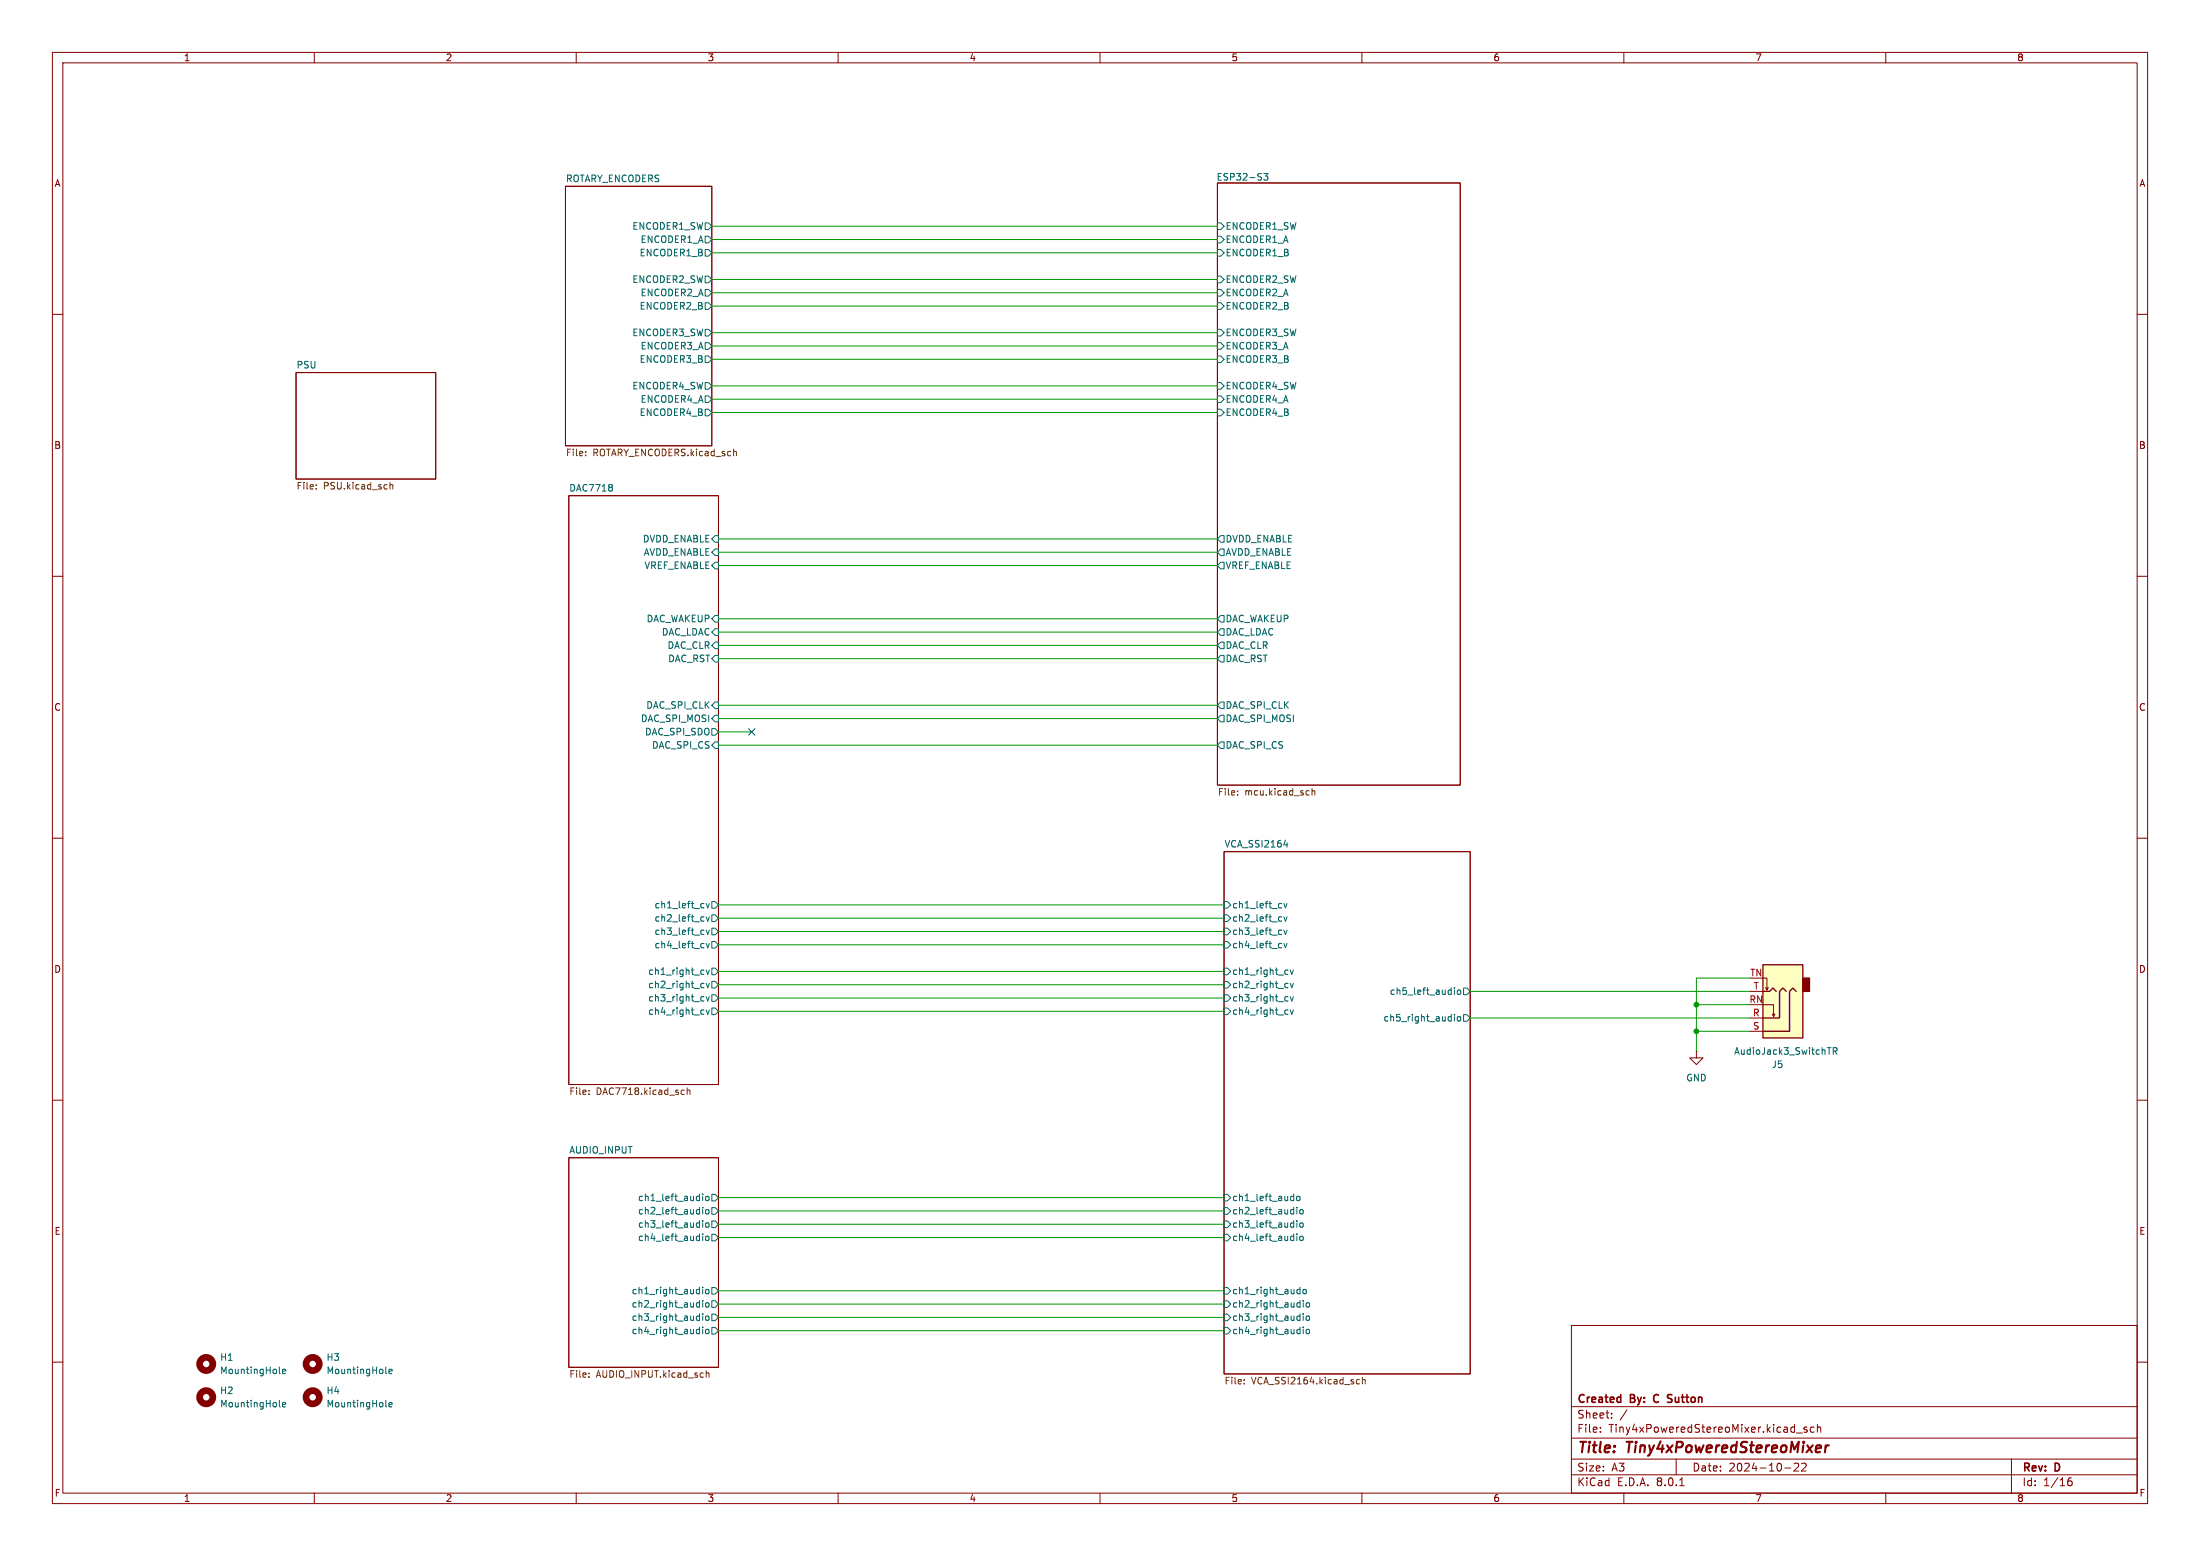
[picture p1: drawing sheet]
<svg xmlns="http://www.w3.org/2000/svg" width="420mm" height="297mm" viewBox="0 0 420 297" stroke-linecap="round" stroke-linejoin="round" font-family="sans-serif">
<g fill="none" stroke="#840000" stroke-width=".19">
<path d="M10 10h400v277h-400zM12 12h396v273h-396zM60 10v2M110 10v2M160 10v2M210 10v2M260 10v2M310 10v2M360 10v2M107.9 35.6h28v49.5h-28zM232.4 34.9h46.4v115h-46.4zM10 60h2"/>
<path d="M408 60h2M56.5 71.1h26.7v20.3h-26.7zM108.6 94.6h28.6v112.4h-28.6zM10 110h2M408 110h2M10 160h2M408 160h2M233.7 162.6h47v99.7h-47zM10 210h2M323.8 200.7v1.2h-1.2l1.2 1.3 1.3-1.3h-1.3M323.8 200.7h.1M408 210h2"/>
<path d="M108.6 221h28.6v40h-28.6zM10 260h2M300 253h108v32h-108zM408 260h2M300 278.5h108M300 274.5h108M300 268.5h108M305.5 273.2v.2M305.5 272.5v.1M307.7 270.5v.2M307.7 269.8v.1M310.6 269.1l-1.3 1.9"/>
<path d="M320 278.5v3M342.9 273.5h1.2M343.3 279.4v.5l-.9 .9h1M344.7 279.4v.5l-.8 .9h.9M344.9 272.5l-.3-.1-.2 .2v.2l.5 .2v.3h-.5M346.3 272.5l-.4-.1-.3 .3 .1 .6h.6M346.9 272.5l.3-.1 .3 .1 .1 .9M346.9 271.9v1.5M384 278.5v6.5M60 285v2M110 285v2M160 285v2"/>
<path d="M210 285v2M260 285v2M300 281.5h108M310 285v2M320.7 283.6h.8M340.7 280.2h1.2M360 285v2M394.7 282.9l.3-.2h.4l.2 .2v.4l-.3 .3h-.3l-.3-.3M395.4 282.1a.6 .6 0 0 0-.7 .6"/>
</g>
<path d="M348.5 275.9l-.1 1.3M349.1 275.9l-.4 .1-.2 .3" fill="none" stroke="#840000" stroke-width=".4"/>
<path d="M309.3 266.7l.1 .1M309.4 266.2v1.5M309.4 267.6l-.1 .1M315.8 266.4l-.1 .4 .1 .7M318.5 266.8l.5 .2M318.5 266.3h.7M319 267.6l-.5 .1" fill="none" stroke="#840000" stroke-width=".3"/>
<g fill="none" stroke="#006464" stroke-width=".19">
<path d="M241.3 33.1h.8l-.5 .5 .4 .1v.6l-.2 .1-.5-.1M134.6 47.6h.7l.6 .7-.6 .6h-.7zM134.6 42.5h.7l.6 .7-.6 .6h-.7zM134.6 45.1h.7l.6 .6-.6 .7h-.7zM134.6 52.7h.7l.6 .6-.6 .7h-.7zM134.6 57.8h.7l.6 .6-.6 .7h-.7zM134.6 55.2h.7l.6 .7-.6 .6h-.7zM232.4 42.5h.6l.7 .7-.7 .6h-.6zM232.4 55.2h.6l.7 .7-.7 .6h-.6zM232.4 45.1h.6l.7 .6-.7 .7h-.6zM232.4 57.8h.6l.7 .6-.7 .7h-.6zM232.4 52.7h.6l.7 .6-.7 .7h-.6z"/>
<path d="M232.4 47.6h.6l.7 .7-.7 .6h-.6zM134.6 67.9h.7l.6 .7-.6 .6h-.7zM134.6 73h.7l.6 .7-.6 .6h-.7zM134.6 78.1h.7l.6 .6-.6 .7h-.7zM134.6 65.4h.7l.6 .6-.6 .7h-.7zM134.6 75.6h.7l.6 .6-.6 .6h-.7zM134.6 62.9h.7l.6 .6-.6 .6h-.7zM232.4 75.6h.6l.7 .6-.7 .6h-.6zM232.4 62.9h.6l.7 .6-.7 .6h-.6zM232.4 65.4h.6l.7 .6-.7 .7h-.6zM232.4 73h.6l.7 .7-.7 .6h-.6zM232.4 67.9h.6l.7 .7-.7 .6h-.6z"/>
<path d="M232.4 78.1h.6l.7 .6-.7 .7h-.6zM116.8 92.5l.1 .2-.1 .3M116.8 93.1l.1 .2-.1 .4M136.5 117.5h.7v1.2h-.7l-.6-.6zM136.5 102.2h.7v1.3h-.7l-.6-.6zM136.5 104.8h.7v1.2h-.7l-.6-.6zM136.5 107.3h.7v1.3h-.7l-.6-.6zM233 102.2h.7v1.3h-.7l-.6-.6zM233 104.8h.7v1.2h-.7l-.6-.6zM233 117.5h.7v1.2h-.7l-.6-.6zM233 107.3h.7v1.3h-.7l-.6-.6zM135.9 139.1h.6l.7 .6-.7 .6h-.6z"/>
<path d="M136.5 134h.7v1.3h-.7l-.6-.7zM136.5 122.6h.7v1.2h-.7l-.6-.6zM136.5 120h.7v1.3h-.7l-.6-.6zM136.5 125.1h.7v1.3h-.7l-.6-.7zM136.5 136.5h.7v1.3h-.7l-.6-.6zM233 125.1h.7v1.3h-.7l-.6-.7zM233 122.6h.7v1.2h-.7l-.6-.6zM233 120h.7v1.3h-.7l-.6-.6zM233 134h.7v1.3h-.7l-.6-.7zM233 136.5h.7v1.3h-.7l-.6-.6zM136.5 141.6h.7v1.3h-.7l-.6-.7zM233 141.6h.7v1.3h-.7l-.6-.7z"/>
<path d="M134.8 172.5l.3 .8 .3-.8M134.8 177.5l.3 .9 .3-.9M134.8 175l.3 .8 .3-.8M135.9 172.1h.6l.7 .6-.7 .7h-.6zM135.9 177.2h.6l.7 .6-.7 .6h-.6zM135.9 174.6h.6l.7 .7-.7 .6h-.6zM135.9 179.7h.6l.7 .6-.7 .7h-.6zM233.7 172.1h.6l.6 .6-.6 .7h-.6zM233.7 174.6h.6l.6 .7-.6 .6h-.6zM233.7 177.2h.6l.6 .6-.6 .6h-.6zM233.7 179.7h.6l.6 .6-.6 .7h-.6zM245.1 161.3h.8"/>
<path d="M245.1 172.5l.3 .8 .3-.8M245.1 175l.3 .8 .3-.8M245.1 177.5l.3 .9 .3-.9M245.7 160.8v.9M134.3 192.8h.1M134.3 190.2l.1 .1M134.3 187.7l.1 .1M134.3 185.2h.1M134.4 193.6h-.1M134.4 191l-.1 .1M134.4 188.5h-.1M134.4 185.9l-.1 .1"/>
<path d="M134.8 192.8l.3 .8 .3-.8M134.8 190.2l.3 .9 .3-.9M134.8 187.7l.3 .8 .3-.8M134.8 185.2l.3 .8 .3-.8M134.8 180.1l.3 .8 .3-.8M135.9 192.4h.6l.7 .6-.7 .7h-.6zM135.9 189.9h.6l.7 .6-.7 .6h-.6zM135.9 187.3h.6l.7 .7-.7 .6h-.6zM135.9 184.8h.6l.7 .6-.7 .7h-.6zM233.7 187.3h.6l.6 .7-.6 .6h-.6zM233.7 189.9h.6l.6 .6-.6 .6h-.6zM233.7 184.8h.6l.6 .6-.6 .7h-.6z"/>
<path d="M233.7 192.4h.6l.6 .6-.6 .7h-.6zM245.1 180.1l.3 .8 .3-.8M245.8 187.7l.1 .1M245.8 190.2l.1 .1M245.8 185.2h.1M245.8 192.8h.1M245.9 188.5h-.1M245.9 191l-.1 .1M245.9 185.9l-.1 .1M245.9 193.6h-.1M246.3 187.7l.3 .8 .3-.8M246.3 190.2l.3 .9 .3-.9"/>
<path d="M246.3 185.2l.3 .8 .3-.8M246.3 192.8l.3 .8 .3-.8M277.7 188.5v.2M277.7 189v.8M277.7 193.6v.1M277.7 194v.9M278.3 189.1l.1-.1 .4 .1 .1 .5-.2 .1-.3 .1-.1-.1zM278.3 194.2l.1-.2 .4 .2 .1 .4-.2 .2-.3 .1-.1-.1zM279.4 188.6h.6l.7 .6-.7 .7h-.6zM279.4 193.7h.6l.7 .6-.7 .6h-.6zM134.1 227.9v.1M134.1 228.3v.9"/>
<path d="M134.1 230.4v.2M134.1 230.9v.8M134.1 233v.1M134.1 233.4v.9M134.1 235.5v.2M134.1 236v.8M134.8 228.5l.1-.2 .4 .2 .1 .4-.2 .2-.3 .1-.1-.1zM134.8 231l.1-.1 .4 .1 .1 .5-.2 .2h-.3l-.1-.1zM134.8 233.5l.1-.1 .4 .1 .1 .5-.2 .2-.3 .1-.1-.2zM134.8 236.1l.1-.1 .4 .1 .1 .5-.2 .1-.3 .1-.1-.1zM135.9 235.6h.6l.7 .6-.7 .7h-.6zM135.9 233h.6l.7 .7-.7 .6h-.6z"/>
<path d="M135.9 230.5h.6l.7 .6-.7 .7h-.6zM135.9 228h.6l.7 .6-.7 .6h-.6zM233.7 228h.6l.6 .6-.6 .6h-.6zM233.7 230.5h.6l.6 .6-.6 .7h-.6zM233.7 233h.6l.6 .7-.6 .6h-.6zM233.7 235.6h.6l.6 .6-.6 .7h-.6zM246.6 228.3l.4 .1M247 227.9v1.3M247 229.1l-.4 .1M247.6 230.4v.2M247.6 230.9v.8M247.6 233v.1"/>
<path d="M247.6 233.4v.9M247.6 235.5v.2M247.6 236v.8M247.6 228.4l.3-.1 .3 .3v.3l-.3 .3-.3-.1-.1-.2zM248.2 230.9h.3l.3 .2v.4l-.3 .2h-.3l-.1-.2zM248.2 233.5l.3-.1 .3 .3v.3l-.3 .3-.3-.1-.1-.2zM248.2 236h.3l.3 .2v.4l-.3 .2-.3-.1-.1-.1zM134.1 245.7v.1M134.1 246.1v.9M134.1 248.2v.2M134.1 248.7v.8M134.1 250.8v.1"/>
<path d="M134.1 251.2v.8M134.1 253.3v.1M134.1 253.7v.9M134.8 246.2l.1-.1 .4 .1 .1 .5-.2 .2-.3 .1-.1-.2zM134.8 248.8l.1-.1 .4 .1 .1 .5-.2 .1-.3 .1-.1-.1zM134.8 253.9l.1-.2 .4 .2 .1 .4-.2 .2-.3 .1-.1-.1zM134.8 251.3l.1-.1 .4 .1 .1 .5-.2 .2h-.3l-.1-.1zM135.9 253.4h.6l.7 .6-.7 .6h-.6zM135.9 250.8h.6l.7 .7-.7 .6h-.6zM135.9 248.3h.6l.7 .6-.7 .7h-.6zM135.9 245.7h.6l.7 .7-.7 .6h-.6zM233.7 245.7h.6l.6 .7-.6 .6h-.6z"/>
<path d="M233.7 248.3h.6l.6 .6-.6 .7h-.6zM233.7 253.4h.6l.6 .6-.6 .6h-.6zM233.7 250.8h.6l.6 .7-.6 .6h-.6zM247.8 246.1l.4 .1M248.2 245.7v1.3M248.2 246.9l-.4 .1M248.8 246.2l.2-.1 .3 .1 .1 .5-.1 .2-.3 .1-.2-.2zM248.8 248.2v.2M248.8 248.7v.8M248.8 250.8v.1M248.8 251.2v.8M248.8 253.3v.1"/>
<path d="M248.8 253.7v.9M249.4 248.8l.2-.1 .3 .1 .1 .5-.1 .1-.3 .1-.2-.1zM249.4 251.3l.2-.1 .3 .1 .1 .5-.1 .2h-.3l-.2-.1zM249.4 253.9l.2-.2 .3 .2 .1 .4-.1 .2-.3 .1-.2-.1zM53.3 262l.2 .2M53.3 268.4l.2 .1M53.9 261.8l.6-.1v-.3h-.4l-.2 .1 .1 .6h.5M53.9 268.1l.6-.1v-.2l-.4-.1-.2 .2 .1 .6h.5M73.6 262l.2 .2M73.6 268.4l.2 .1M74.3 261.8l.6-.1-.1-.3h-.4l-.1 .1v.6h.5M74.3 268.1l.6-.1-.1-.2-.4-.1-.1 .2v.6h.5"/>
</g>
<g fill="none" stroke="#725600" stroke-width=".19">
<path d="M60.4 93.2v.1M60.4 92.6v.1M74.5 92.1v1.2M74.5 92.6l.1-.1 .3 .1 .1 .7M111.8 86.9v.1M111.8 86.2v.1M140.4 86.2l.2 .1v.7M236.3 151.6v.2M236.3 151v.1M249.8 150.9l.1 .1M249.9 151.7l-.1 .1M250.5 150.5v1.3"/>
<path d="M250.5 151l.2-.1 .3 .1v.8M112.4 208.1v.2M112.4 208.8v.1M130.3 208.1h.3M130.6 208.9h-.3M131.2 208.2l.2-.1h.3v.8M131.2 207.6v1.3M112.4 262.8v.1M112.4 262.1v.1M134.8 261.6v1.3M134.8 262.2l.2-.2 .3 .1 .1 .8M237.5 264v.2"/>
<path d="M237.5 263.4v.1M259.1 264.1h.4M259.1 263.4h.4M260.1 263.4l.2-.1 .3 .1v.8M260.1 262.9v1.3"/>
</g>
<g fill="none" stroke="#840000" stroke-width="1.3">
<circle cx="39.4" cy="260.3" r="1.27"/>
<circle cx="39.4" cy="266.7" r="1.27"/>
<circle cx="59.7" cy="266.7" r="1.27"/>
<circle cx="59.7" cy="260.3" r="1.27"/>
</g>
<path d="M336.5 184.2h7.7v13.9h-7.7z" fill="#ffffc2"/>
<path d="M344.2 186.7h1.2v2.5h-1.2z" fill="#840000" stroke="#840000" stroke-width=".25"/>
<path d="M334 194.3h2.5M334 196.9h2.5M334 189.2h2.5M336.5 186.7h.8v2.3l.3-.5M336.5 191.8h2.1v2.3l.2-.6M337.1 188.5l.2 .5M338.3 193.5l.3 .6" fill="none" stroke="#840000" stroke-width=".19"/>
<path d="M336.5 184.2h7.7v13.9h-7.7zM336.5 189.2h1.3l.7-.6 .6 .6M341 189.2l-.6-.6-.7 .6v5.1h-3.2M342.9 189.2l-.6-.6-.7 .6v7.7h-5.1" fill="none" stroke="#840000" stroke-width=".25"/>
<path d="M348.8 200h.8M350 200.6h.6l.1-.2-.1-.3-.6-.1v1.2M350.3 200.6l.4 .6" fill="none" stroke="#006464" stroke-width=".19"/>
<g fill="none" stroke="#009600" stroke-width=".19">
<path d="M135.9 58.4h96.5M135.9 48.3h96.5M135.9 55.9h96.5M135.9 45.7h96.5M135.9 43.2h96.5M135.9 53.3h96.5M135.9 76.2h96.5M135.9 78.7h96.5M135.9 66h96.5M135.9 68.6h96.5M135.9 63.5h96.5M135.9 73.7h96.5"/>
<path d="M137.2 102.9h95.2M137.2 108h95.2M137.2 105.4h95.2M137.2 118.1h95.2M137.2 134.6h95.2M137.2 137.2h95.2M137.2 139.7h6.3M137.2 125.7h95.2M137.2 120.7h95.2M137.2 123.2h95.2M137.2 142.2h95.2M137.2 172.7h96.5"/>
<path d="M137.2 177.8h96.5M137.2 175.3h96.5M137.2 188h96.5M137.2 190.5h96.5M137.2 185.4h96.5M137.2 193h96.5M137.2 180.3h96.5M280.7 189.2h53.3M280.7 194.3h53.3M323.8 196.9h10.2M323.8 191.8h10.2M334 186.7h-10.2v14"/>
<path d="M137.2 228.6h96.5M137.2 231.1h96.5M137.2 236.2h96.5M137.2 233.7h96.5M137.2 248.9h96.5M137.2 246.4h96.5M137.2 251.5h96.5M137.2 254h96.5"/>
</g>
<path d="M142.9 139.1l1.2 1.2M144.1 139.1l-1.2 1.2" fill="none" stroke="#000084" stroke-width=".19"/>
<g fill="#009600" stroke="#009600" stroke-width=".19">
<circle cx="323.8" cy="196.9" r=".46"/>
<circle cx="323.8" cy="191.8" r=".46"/>
</g>
<g font-size="2.8" fill="#840000">
<text x="301" y="277.9">Title:</text>
<text x="310.6" y="277.9">Tiny4xPoweredStereoMixer</text>
</g>
<g font-size="2.1" fill="#840000">
<text x="301" y="268.2">Created</text>
<text x="311.3" y="268.2">By:</text>
<text x="316.4" y="268.2">C</text>
<text x="319.6" y="268.2">Sutton</text>
<text x="301" y="273.7">File:</text>
<text x="301" y="271">Sheet:</text>
<text x="307.1" y="273.7">Tiny4xPoweredStereoMixer.kicad_sch</text>
<text x="301" y="281.1">Size:</text>
<text x="307.6" y="281.1">A3</text>
<text x="323" y="281.1">Date:</text>
<text x="330" y="281.1">2024-10-22</text>
<text x="386" y="281.3">Rev:</text>
<text x="392.4" y="281.3">D</text>
<text x="301" y="283.9">KiCad</text>
<text x="308.7" y="283.9">E.D.A.</text>
<text x="316.3" y="283.9">8.0.1</text>
<text x="386" y="283.9">Id:</text>
<text x="390.1" y="283.9">1/16</text>
</g>
<g font-size="1.8" fill="#840000">
<text x="35" y="11.9">1</text>
<text x="85" y="11.9">2</text>
<text x="135" y="11.9">3</text>
<text x="185" y="11.9">4</text>
<text x="235" y="11.9">5</text>
<text x="285" y="11.9">6</text>
<text x="335" y="11.9">7</text>
<text x="385" y="11.9">8</text>
<text x="10.3" y="35.9">A</text>
<text x="408.3" y="35.9">A</text>
<text x="10.3" y="85.9">B</text>
<text x="408.2" y="85.9">B</text>
<text x="10.3" y="135.9">C</text>
<text x="408.2" y="135.9">C</text>
<text x="10.3" y="185.9">D</text>
<text x="408.2" y="185.9">D</text>
<text x="10.3" y="235.9">E</text>
<text x="408.3" y="235.9">E</text>
<text x="10.3" y="285.9">F</text>
<text x="35" y="286.9">1</text>
<text x="85" y="286.9">2</text>
<text x="135" y="286.9">3</text>
<text x="185" y="286.9">4</text>
<text x="235" y="286.9">5</text>
<text x="285" y="286.9">6</text>
<text x="335" y="286.9">7</text>
<text x="385" y="286.9">8</text>
<text x="408.3" y="285.9">F</text>
</g>
<g font-size="1.8" fill="#006464">
<text x="107.9" y="34.8">ROTARY_ENCODERS</text>
<text x="232.2" y="34.5">ESP32-S3</text>
<text x="120.6" y="44">ENCODER1_SW</text>
<text x="122.2" y="46.6">ENCODER1_A</text>
<text x="233.9" y="44">ENCODER1_SW</text>
<text x="233.9" y="46.6">ENCODER1_A</text>
<text x="122" y="49.1">ENCODER1_B</text>
<text x="233.9" y="49.1">ENCODER1_B</text>
<text x="120.6" y="54.2">ENCODER2_SW</text>
<text x="122" y="59.3">ENCODER2_B</text>
<text x="122.2" y="56.7">ENCODER2_A</text>
<text x="233.9" y="56.7">ENCODER2_A</text>
<text x="233.9" y="59.3">ENCODER2_B</text>
<text x="233.9" y="54.2">ENCODER2_SW</text>
<text x="120.6" y="64.4">ENCODER3_SW</text>
<text x="233.9" y="64.4">ENCODER3_SW</text>
<text x="56.5" y="70.4">PSU</text>
<text x="122" y="69.4">ENCODER3_B</text>
<text x="122.2" y="66.9">ENCODER3_A</text>
<text x="233.9" y="66.9">ENCODER3_A</text>
<text x="233.9" y="69.4">ENCODER3_B</text>
<text x="120.6" y="74.5">ENCODER4_SW</text>
<text x="122.2" y="77.1">ENCODER4_A</text>
<text x="233.9" y="77.1">ENCODER4_A</text>
<text x="233.9" y="74.5">ENCODER4_SW</text>
<text x="122" y="79.6">ENCODER4_B</text>
<text x="233.9" y="79.6">ENCODER4_B</text>
<text x="108.6" y="93.9">DAC7718</text>
<text x="122.6" y="103.7">DVDD_ENABLE</text>
<text x="122.8" y="106.3">AVDD_ENABLE</text>
<text x="233.9" y="103.7">DVDD_ENABLE</text>
<text x="233.9" y="106.3">AVDD_ENABLE</text>
<text x="122.9" y="108.8">VREF_ENABLE</text>
<text x="233.9" y="108.8">VREF_ENABLE</text>
<text x="123.3" y="119">DAC_WAKEUP</text>
<text x="233.9" y="119">DAC_WAKEUP</text>
<text x="126.2" y="121.5">DAC_LDAC</text>
<text x="127.3" y="124.1">DAC_CLR</text>
<text x="233.9" y="124.1">DAC_CLR</text>
<text x="233.9" y="121.5">DAC_LDAC</text>
<text x="127.5" y="126.6">DAC_RST</text>
<text x="233.9" y="126.6">DAC_RST</text>
<text x="123.3" y="135.5">DAC_SPI_CLK</text>
<text x="233.9" y="135.5">DAC_SPI_CLK</text>
<text x="122.3" y="138">DAC_SPI_MOSI</text>
<text x="123" y="140.6">DAC_SPI_SDO</text>
<text x="124.4" y="143.1">DAC_SPI_CS</text>
<text x="233.9" y="143.1">DAC_SPI_CS</text>
<text x="233.9" y="138">DAC_SPI_MOSI</text>
<text x="233.7" y="161.8">VCA_SSI2164</text>
<text x="124.9" y="173.6">ch1_left_cv</text>
<text x="235.1" y="173.6">ch1_left_cv</text>
<text x="124.9" y="178.7">ch3_left_cv</text>
<text x="124.9" y="176.1">ch2_left_cv</text>
<text x="235.1" y="176.1">ch2_left_cv</text>
<text x="235.1" y="178.7">ch3_left_cv</text>
<text x="124.9" y="181.2">ch4_left_cv</text>
<text x="235.1" y="181.2">ch4_left_cv</text>
<text x="123.6" y="191.4">ch3_right_cv</text>
<text x="123.6" y="188.8">ch2_right_cv</text>
<text x="123.6" y="186.3">ch1_right_cv</text>
<text x="235.1" y="188.8">ch2_right_cv</text>
<text x="235.1" y="191.4">ch3_right_cv</text>
<text x="235.1" y="186.3">ch1_right_cv</text>
<text x="265.2" y="190.1">ch5_left_audio</text>
<text x="123.6" y="193.9">ch4_right_cv</text>
<text x="235.1" y="193.9">ch4_right_cv</text>
<text x="264" y="195.2">ch5_right_audio</text>
<text x="330.9" y="201.5">AudioJack3_SwitchTR</text>
<text x="321.8" y="206.6">GND</text>
<text x="338.2" y="204.1">J5</text>
<text x="108.6" y="220.3">AUDIO_INPUT</text>
<text x="121.7" y="232">ch2_left_audio</text>
<text x="121.7" y="229.5">ch1_left_audio</text>
<text x="235.1" y="229.5">ch1_left_audo</text>
<text x="235.1" y="232">ch2_left_audio</text>
<text x="121.7" y="237.1">ch4_left_audio</text>
<text x="121.7" y="234.5">ch3_left_audio</text>
<text x="235.1" y="234.5">ch3_left_audio</text>
<text x="235.1" y="237.1">ch4_left_audio</text>
<text x="120.5" y="249.8">ch2_right_audio</text>
<text x="120.5" y="247.2">ch1_right_audio</text>
<text x="235.1" y="247.2">ch1_right_audo</text>
<text x="235.1" y="249.8">ch2_right_audio</text>
<text x="120.5" y="254.9">ch4_right_audio</text>
<text x="120.5" y="252.3">ch3_right_audio</text>
<text x="235.1" y="254.9">ch4_right_audio</text>
<text x="235.1" y="252.3">ch3_right_audio</text>
<text x="41.9" y="259.9">H1</text>
<text x="41.9" y="262.5">MountingHole</text>
<text x="62.2" y="259.9">H3</text>
<text x="62.2" y="262.5">MountingHole</text>
<text x="41.9" y="266.3">H2</text>
<text x="41.9" y="268.8">MountingHole</text>
<text x="62.2" y="266.3">H4</text>
<text x="62.2" y="268.8">MountingHole</text>
</g>
<g font-size="1.8" fill="#725600">
<text x="107.9" y="87.4">File:</text>
<text x="113.2" y="87.4">ROTARY_ENCODERS.kicad_sch</text>
<text x="56.5" y="93.8">File:</text>
<text x="61.7" y="93.8">PSU.kicad_sch</text>
<text x="232.4" y="152.2">File:</text>
<text x="237.6" y="152.2">mcu.kicad_sch</text>
<text x="108.6" y="209.3">File:</text>
<text x="113.8" y="209.3">DAC7718.kicad_sch</text>
<text x="108.6" y="263.3">File:</text>
<text x="113.8" y="263.3">AUDIO_INPUT.kicad_sch</text>
<text x="233.7" y="264.6">File:</text>
<text x="238.9" y="264.6">VCA_SSI2164.kicad_sch</text>
</g>
<g font-size="1.8" fill="#a90000">
<text x="333.9" y="191.5">RN</text>
<text x="334" y="186.4">TN</text>
<text x="334.7" y="189">T</text>
<text x="334.5" y="194.1">R</text>
<text x="334.6" y="196.6">S</text>
</g>
</svg>
